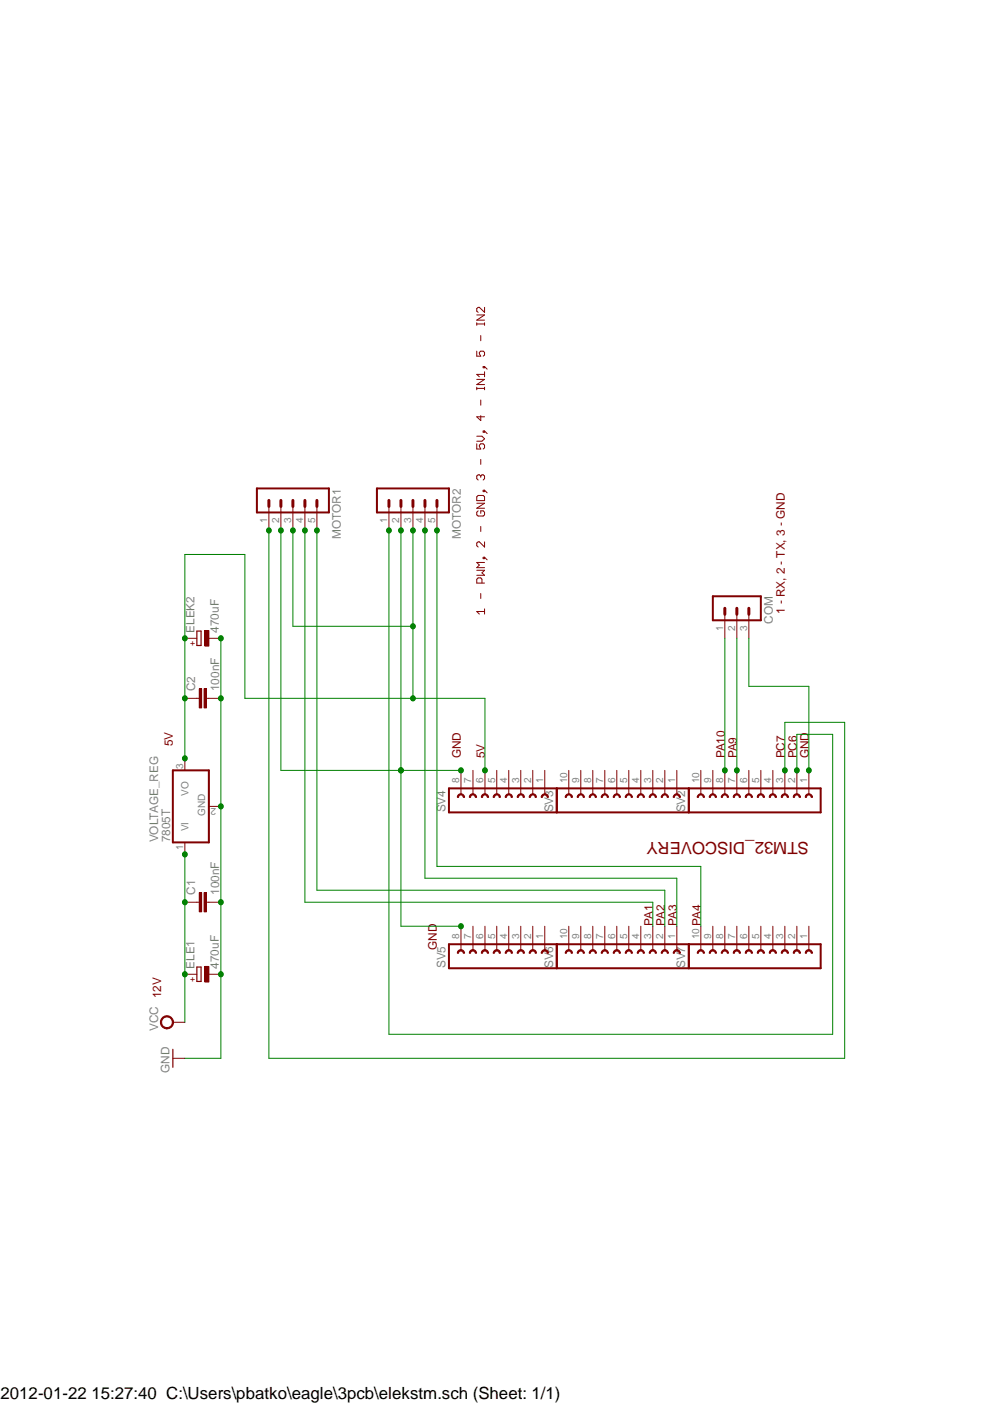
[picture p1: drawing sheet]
<svg xmlns="http://www.w3.org/2000/svg" width="210mm" height="297mm" viewBox="0 0 210 297" stroke-linecap="round" stroke-linejoin="round" font-family="sans-serif">
<g fill="none" stroke="#800000" stroke-width=".21">
<path d="M100.9 74.3v1.1h.8l-.3-.9 .3-.2h.5l.3 .2v.6l-.3 .3M100.9 68.3v.5M100.9 68.5h1.6M100.9 66.6h1.6l-1.6 1.1h1.6M101.7 71v1.1M102.2 77.6h.3v.2h-.3zM102.5 65v1.1l-1.1-1.1h-.2l-.3 .3v.5l.3 .3M102.5 68.3v.5M102.5 78.7v1M102.5 79.2h-1.6l.5 .5M102.5 77.6l.6 .5M100.9 93.9v1.1h.8l-.3-.6v-.2l.3-.3h.5l.3 .3v.5l-.3 .3"/>
<path d="M100.9 81.9v.6M100.9 92.3h1.1l.5 .5-.5 .5h-1.1M100.9 82.2h1.6M100.9 80.3h1.6l-1.6 1.1h1.6M101.7 84.6v1.1M101.7 87.9v1.1l-.8-.8h1.6M101.7 97.2v1.1M102.2 91.2h.3v.2h-.3zM102.5 81.9v.6M102.5 91.2l.6 .5M100.9 106.5h1.6l-1.6 1h1.6M101.2 104.8h1l.3 .3v.8h-1.6v-.8z"/>
<path d="M101.2 108.1l-.3 .3v.5l.3 .3h1l.3-.3v-.5l-.3-.3h-.5v.5M101.7 100.7l.3-.2h.2l.3 .2v.6l-.3 .3M101.7 100.7v.3M101.7 111.4v1M101.7 100.7l-.3-.2h-.2l-.3 .2v.6l.3 .3M102.2 103.7h.3v.3h-.3zM102.2 117.9h.3v.3h-.3zM102.5 114.6v1.1l-1.1-1.1h-.2l-.3 .3v.5l.3 .3M102.5 119h-1.6l.5 .5-.5 .6h1.6M102.5 117.9l.6 .5M102.5 103.7l.6 .6M100.9 120.6h1.6l-.5 .6 .5 .5h-1.6"/>
<path d="M101.7 125.6v1M102 123.4v-.8l-.3-.3h-.5l-.3 .3v.8h1.6M102.5 129.4h-1.6l.5 .5M102.5 128.8v1.1M39.1 160.4v2.6M39.1 178.2v2.6M44.2 170.6h2.5M39.1 206.1h2.6M44.2 206.1h2.5"/>
</g>
<path d="M36.6 163h7.6v15.2h-7.6z" fill="none" stroke="#800000" stroke-width=".42"/>
<path d="M41.7 204.6h.8v3h-.8z" fill="none" stroke="#800000" stroke-width=".25"/>
<path d="M43.3 204.5h.9v3.3h-.9z" fill-rule="evenodd" fill="#800000"/>
<path d="M39.1 190.9h2.6M44.2 190.9h2.5M43.3 204.5h.9v3.3h-.9z" fill="none" stroke="#800000" stroke-width=".21"/>
<path d="M42.2 188.8h.5v4.1h-.5z" fill-rule="evenodd" fill="#800000"/>
<path d="M42.2 188.8h.5v4.1h-.5z" fill="none" stroke="#800000" stroke-width=".21"/>
<path d="M43.2 188.8h.5v4.1h-.5z" fill-rule="evenodd" fill="#800000"/>
<path d="M39.1 147.7h2.6M44.2 147.7h2.5M41.7 190.9h.5M43.2 188.8h.5v4.1h-.5zM43.7 190.9h.5" fill="none" stroke="#800000" stroke-width=".21"/>
<path d="M42.2 145.7h.5v4.1h-.5z" fill-rule="evenodd" fill="#800000"/>
<path d="M42.2 145.7h.5v4.1h-.5z" fill="none" stroke="#800000" stroke-width=".21"/>
<path d="M43.2 145.7h.5v4.1h-.5z" fill-rule="evenodd" fill="#800000"/>
<path d="M39.1 135h2.6M44.2 135h2.5M41.7 147.7h.5M43.2 145.7h.5v4.1h-.5zM43.7 147.7h.5" fill="none" stroke="#800000" stroke-width=".21"/>
<path d="M41.7 133.5h.8v3.1h-.8z" fill="none" stroke="#800000" stroke-width=".25"/>
<path d="M43.3 133.4h.9v3.3h-.9z" fill-rule="evenodd" fill="#800000"/>
<path d="M43.3 133.4h.9v3.3h-.9zM166.1 163v5.1M168.6 163v5.1M171.2 163v5.1" fill="none" stroke="#800000" stroke-width=".21"/>
<path d="M173.7 166.8v5.1" fill="none" stroke="#800000" stroke-width=".42"/>
<path d="M165.6 168.1a.78 .78 0 0 1 1.2 .6h-.2a.51 .51 0 0 0-.5-.5 .51 .51 0 0 0-.5 .5h-.3v-.2z" fill-rule="evenodd" fill="#800000"/>
<path d="M165.6 168.1a.78 .78 0 0 1 1.2 .6h-.2a.51 .51 0 0 0-.5-.5 .51 .51 0 0 0-.5 .5h-.3v-.2z" fill="none" stroke="#800000" stroke-width=".21"/>
<path d="M168.1 168.1a.78 .78 0 0 1 1.3 .6h-.3a.51 .51 0 0 0-.5-.5 .51 .51 0 0 0-.5 .5h-.2v-.2z" fill-rule="evenodd" fill="#800000"/>
<path d="M168.1 168.1a.78 .78 0 0 1 1.3 .6h-.3a.51 .51 0 0 0-.5-.5 .51 .51 0 0 0-.5 .5h-.2v-.2z" fill="none" stroke="#800000" stroke-width=".21"/>
<path d="M170.7 168.1a.78 .78 0 0 1 1.2 .6h-.2a.51 .51 0 0 0-.5-.5 .51 .51 0 0 0-.6 .5h-.2v-.2z" fill-rule="evenodd" fill="#800000"/>
<path d="M161 163v5.1M163.5 163v5.1M170.7 168.1a.78 .78 0 0 1 1.2 .6h-.2a.51 .51 0 0 0-.5-.5 .51 .51 0 0 0-.6 .5h-.2v-.2z" fill="none" stroke="#800000" stroke-width=".21"/>
<path d="M160.5 168.1a.78 .78 0 0 1 1.3 .6h-.3a.51 .51 0 0 0-.5-.5 .51 .51 0 0 0-.5 .5h-.3v-.2z" fill-rule="evenodd" fill="#800000"/>
<path d="M160.5 168.1a.78 .78 0 0 1 1.3 .6h-.3a.51 .51 0 0 0-.5-.5 .51 .51 0 0 0-.5 .5h-.3v-.2z" fill="none" stroke="#800000" stroke-width=".21"/>
<path d="M163.1 168.1a.78 .78 0 0 1 1.2 .6h-.3a.51 .51 0 0 0-.5-.5 .51 .51 0 0 0-.5 .5h-.2v-.2z" fill-rule="evenodd" fill="#800000"/>
<path d="M153.4 163v5.1M155.9 163v5.1M158.5 163v5.1M163.1 168.1a.78 .78 0 0 1 1.2 .6h-.3a.51 .51 0 0 0-.5-.5 .51 .51 0 0 0-.5 .5h-.2v-.2z" fill="none" stroke="#800000" stroke-width=".21"/>
<path d="M153 168.1a.76 .76 0 0 1 1.1 .6h-.2a.51 .51 0 0 0-.5-.5 .51 .51 0 0 0-.5 .5h-.3v-.2z" fill-rule="evenodd" fill="#800000"/>
<path d="M153 168.1a.76 .76 0 0 1 1.1 .6h-.2a.51 .51 0 0 0-.5-.5 .51 .51 0 0 0-.5 .5h-.3v-.2z" fill="none" stroke="#800000" stroke-width=".21"/>
<path d="M155.2 168.3a.78 .78 0 0 1 .9-.3 .78 .78 0 0 1 .6 .7h-.3a.51 .51 0 0 0-.5-.5 .51 .51 0 0 0-.5 .5h-.2z" fill-rule="evenodd" fill="#800000"/>
<path d="M155.2 168.3a.78 .78 0 0 1 .9-.3 .78 .78 0 0 1 .6 .7h-.3a.51 .51 0 0 0-.5-.5 .51 .51 0 0 0-.5 .5h-.2z" fill="none" stroke="#800000" stroke-width=".21"/>
<path d="M157.8 168.3a.78 .78 0 0 1 .9-.3 .78 .78 0 0 1 .5 .7h-.2a.51 .51 0 0 0-.5-.5 .51 .51 0 0 0-.6 .5h-.2z" fill-rule="evenodd" fill="#800000"/>
<path d="M148.3 163v5.1M150.8 163v5.1M157.8 168.3a.78 .78 0 0 1 .9-.3 .78 .78 0 0 1 .5 .7h-.2a.51 .51 0 0 0-.5-.5 .51 .51 0 0 0-.6 .5h-.2z" fill="none" stroke="#800000" stroke-width=".21"/>
<path d="M173.7 166.8h-27.9v5.1h27.9" fill="none" stroke="#800000" stroke-width=".42"/>
<path d="M147.9 168.1a.76 .76 0 0 1 1.2 .6h-.3a.51 .51 0 0 0-.5-.5 .51 .51 0 0 0-.5 .5h-.3v-.2z" fill-rule="evenodd" fill="#800000"/>
<path d="M147.9 168.1a.76 .76 0 0 1 1.2 .6h-.3a.51 .51 0 0 0-.5-.5 .51 .51 0 0 0-.5 .5h-.3v-.2z" fill="none" stroke="#800000" stroke-width=".21"/>
<path d="M150.4 168.1a.76 .76 0 0 1 1.2 .6h-.3a.51 .51 0 0 0-.5-.5 .51 .51 0 0 0-.5 .5h-.2v-.2z" fill-rule="evenodd" fill="#800000"/>
<path d="M138.1 163v5.1M140.7 163v5.1M143.2 163v5.1M150.4 168.1a.76 .76 0 0 1 1.2 .6h-.3a.51 .51 0 0 0-.5-.5 .51 .51 0 0 0-.5 .5h-.2v-.2z" fill="none" stroke="#800000" stroke-width=".21"/>
<path d="M145.8 166.8v5.1" fill="none" stroke="#800000" stroke-width=".42"/>
<path d="M137.7 168.1a.76 .76 0 0 1 1.2 .6h-.3a.51 .51 0 0 0-.5-.5 .51 .51 0 0 0-.5 .5h-.2v-.2z" fill-rule="evenodd" fill="#800000"/>
<path d="M137.7 168.1a.76 .76 0 0 1 1.2 .6h-.3a.51 .51 0 0 0-.5-.5 .51 .51 0 0 0-.5 .5h-.2v-.2z" fill="none" stroke="#800000" stroke-width=".21"/>
<path d="M140.3 168.1a.76 .76 0 0 1 1.1 .6h-.2a.51 .51 0 0 0-.5-.5 .51 .51 0 0 0-.5 .5h-.3v-.2z" fill-rule="evenodd" fill="#800000"/>
<path d="M140.3 168.1a.76 .76 0 0 1 1.1 .6h-.2a.51 .51 0 0 0-.5-.5 .51 .51 0 0 0-.5 .5h-.3v-.2z" fill="none" stroke="#800000" stroke-width=".21"/>
<path d="M142.8 168.1a.76 .76 0 0 1 1.2 .6h-.3a.51 .51 0 0 0-.5-.5 .51 .51 0 0 0-.5 .5h-.2v-.2z" fill-rule="evenodd" fill="#800000"/>
<path d="M133.1 163v5.1M135.6 163v5.1M142.8 168.1a.76 .76 0 0 1 1.2 .6h-.3a.51 .51 0 0 0-.5-.5 .51 .51 0 0 0-.5 .5h-.2v-.2z" fill="none" stroke="#800000" stroke-width=".21"/>
<path d="M132.6 168.1a.76 .76 0 0 1 1.2 .6h-.2a.51 .51 0 0 0-.5-.5 .51 .51 0 0 0-.6 .5h-.2v-.2z" fill-rule="evenodd" fill="#800000"/>
<path d="M132.6 168.1a.76 .76 0 0 1 1.2 .6h-.2a.51 .51 0 0 0-.5-.5 .51 .51 0 0 0-.6 .5h-.2v-.2z" fill="none" stroke="#800000" stroke-width=".21"/>
<path d="M135.2 168.1a.76 .76 0 0 1 1.2 .6h-.3a.51 .51 0 0 0-.5-.5 .51 .51 0 0 0-.5 .5h-.3v-.2z" fill-rule="evenodd" fill="#800000"/>
<path d="M125.4 163v5.1M128 163v5.1M130.5 163v5.1M135.2 168.1a.76 .76 0 0 1 1.2 .6h-.3a.51 .51 0 0 0-.5-.5 .51 .51 0 0 0-.5 .5h-.3v-.2z" fill="none" stroke="#800000" stroke-width=".21"/>
<path d="M124.8 168.3a.76 .76 0 0 1 .9-.3 .76 .76 0 0 1 .5 .7h-.3a.51 .51 0 0 0-.5-.5 .51 .51 0 0 0-.5 .5h-.2z" fill-rule="evenodd" fill="#800000"/>
<path d="M124.8 168.3a.76 .76 0 0 1 .9-.3 .76 .76 0 0 1 .5 .7h-.3a.51 .51 0 0 0-.5-.5 .51 .51 0 0 0-.5 .5h-.2z" fill="none" stroke="#800000" stroke-width=".21"/>
<path d="M127.3 168.3a.76 .76 0 0 1 .9-.3 .76 .76 0 0 1 .5 .7h-.2a.51 .51 0 0 0-.5-.5 .51 .51 0 0 0-.5 .5h-.3z" fill-rule="evenodd" fill="#800000"/>
<path d="M127.3 168.3a.76 .76 0 0 1 .9-.3 .76 .76 0 0 1 .5 .7h-.2a.51 .51 0 0 0-.5-.5 .51 .51 0 0 0-.5 .5h-.3z" fill="none" stroke="#800000" stroke-width=".21"/>
<path d="M130.1 168.1a.76 .76 0 0 1 1.2 .6h-.3a.51 .51 0 0 0-.5-.5 .51 .51 0 0 0-.5 .5h-.2v-.2z" fill-rule="evenodd" fill="#800000"/>
<path d="M120.4 163v5.1M122.9 163v5.1M130.1 168.1a.76 .76 0 0 1 1.2 .6h-.3a.51 .51 0 0 0-.5-.5 .51 .51 0 0 0-.5 .5h-.2v-.2z" fill="none" stroke="#800000" stroke-width=".21"/>
<path d="M145.8 166.8h-28v5.1h28" fill="none" stroke="#800000" stroke-width=".42"/>
<path d="M119.7 168.3a.76 .76 0 0 1 .9-.3 .76 .76 0 0 1 .5 .7h-.2a.51 .51 0 0 0-.5-.5 .51 .51 0 0 0-.6 .5h-.2z" fill-rule="evenodd" fill="#800000"/>
<path d="M119.7 168.3a.76 .76 0 0 1 .9-.3 .76 .76 0 0 1 .5 .7h-.2a.51 .51 0 0 0-.5-.5 .51 .51 0 0 0-.6 .5h-.2z" fill="none" stroke="#800000" stroke-width=".21"/>
<path d="M122.3 168.3a.76 .76 0 0 1 .8-.3 .76 .76 0 0 1 .6 .7h-.3a.51 .51 0 0 0-.5-.5 .51 .51 0 0 0-.5 .5h-.3z" fill-rule="evenodd" fill="#800000"/>
<path d="M110.2 163v5.1M112.7 163v5.1M115.3 163v5.1M122.3 168.3a.76 .76 0 0 1 .8-.3 .76 .76 0 0 1 .6 .7h-.3a.51 .51 0 0 0-.5-.5 .51 .51 0 0 0-.5 .5h-.3z" fill="none" stroke="#800000" stroke-width=".21"/>
<path d="M117.8 166.8v5.1" fill="none" stroke="#800000" stroke-width=".42"/>
<path d="M109.6 168.3a.76 .76 0 0 1 .8-.3 .76 .76 0 0 1 .6 .7h-.3a.51 .51 0 0 0-.5-.5 .51 .51 0 0 0-.5 .5h-.3z" fill-rule="evenodd" fill="#800000"/>
<path d="M109.6 168.3a.76 .76 0 0 1 .8-.3 .76 .76 0 0 1 .6 .7h-.3a.51 .51 0 0 0-.5-.5 .51 .51 0 0 0-.5 .5h-.3z" fill="none" stroke="#800000" stroke-width=".21"/>
<path d="M112.1 168.3a.76 .76 0 0 1 .9-.3 .76 .76 0 0 1 .5 .7h-.3a.51 .51 0 0 0-.5-.5 .51 .51 0 0 0-.5 .5h-.2z" fill-rule="evenodd" fill="#800000"/>
<path d="M112.1 168.3a.76 .76 0 0 1 .9-.3 .76 .76 0 0 1 .5 .7h-.3a.51 .51 0 0 0-.5-.5 .51 .51 0 0 0-.5 .5h-.2z" fill="none" stroke="#800000" stroke-width=".21"/>
<path d="M114.6 168.3a.76 .76 0 0 1 .9-.3 .76 .76 0 0 1 .5 .7h-.2a.51 .51 0 0 0-.5-.5 .51 .51 0 0 0-.5 .5h-.3z" fill-rule="evenodd" fill="#800000"/>
<path d="M105.1 163v5.1M107.7 163v5.1M114.6 168.3a.76 .76 0 0 1 .9-.3 .76 .76 0 0 1 .5 .7h-.2a.51 .51 0 0 0-.5-.5 .51 .51 0 0 0-.5 .5h-.3z" fill="none" stroke="#800000" stroke-width=".21"/>
<path d="M104.5 168.3a.76 .76 0 0 1 .8-.3 .76 .76 0 0 1 .6 .7h-.3a.51 .51 0 0 0-.5-.5 .51 .51 0 0 0-.5 .5h-.2z" fill-rule="evenodd" fill="#800000"/>
<path d="M104.5 168.3a.76 .76 0 0 1 .8-.3 .76 .76 0 0 1 .6 .7h-.3a.51 .51 0 0 0-.5-.5 .51 .51 0 0 0-.5 .5h-.2z" fill="none" stroke="#800000" stroke-width=".21"/>
<path d="M107 168.3a.76 .76 0 0 1 .9-.3 .76 .76 0 0 1 .5 .7h-.2a.51 .51 0 0 0-.5-.5 .51 .51 0 0 0-.6 .5h-.2z" fill-rule="evenodd" fill="#800000"/>
<path d="M97.5 163v5.1M100.1 163v5.1M102.6 163v5.1M107 168.3a.76 .76 0 0 1 .9-.3 .76 .76 0 0 1 .5 .7h-.2a.51 .51 0 0 0-.5-.5 .51 .51 0 0 0-.6 .5h-.2z" fill="none" stroke="#800000" stroke-width=".21"/>
<path d="M96.9 168.3a.78 .78 0 0 1 .8-.3 .78 .78 0 0 1 .6 .7h-.3a.51 .51 0 0 0-.5-.5 .51 .51 0 0 0-.5 .5h-.2z" fill-rule="evenodd" fill="#800000"/>
<path d="M96.9 168.3a.78 .78 0 0 1 .8-.3 .78 .78 0 0 1 .6 .7h-.3a.51 .51 0 0 0-.5-.5 .51 .51 0 0 0-.5 .5h-.2z" fill="none" stroke="#800000" stroke-width=".21"/>
<path d="M99.4 168.3a.78 .78 0 0 1 .9-.3 .78 .78 0 0 1 .5 .7h-.2a.51 .51 0 0 0-.5-.5 .51 .51 0 0 0-.5 .5h-.3z" fill-rule="evenodd" fill="#800000"/>
<path d="M99.4 168.3a.78 .78 0 0 1 .9-.3 .78 .78 0 0 1 .5 .7h-.2a.51 .51 0 0 0-.5-.5 .51 .51 0 0 0-.5 .5h-.3z" fill="none" stroke="#800000" stroke-width=".21"/>
<path d="M101.9 168.3a.78 .78 0 0 1 .9-.3 .78 .78 0 0 1 .6 .7h-.3a.51 .51 0 0 0-.5-.5 .51 .51 0 0 0-.5 .5h-.2z" fill-rule="evenodd" fill="#800000"/>
<path d="M101.9 168.3a.78 .78 0 0 1 .9-.3 .78 .78 0 0 1 .6 .7h-.3a.51 .51 0 0 0-.5-.5 .51 .51 0 0 0-.5 .5h-.2zM110.2 196v5M112.7 196v5M115.3 196v5" fill="none" stroke="#800000" stroke-width=".21"/>
<path d="M117.8 166.8h-22.8v5.1h22.8M117.8 199.8v5.1" fill="none" stroke="#800000" stroke-width=".42"/>
<path d="M109.6 201.3a.76 .76 0 0 1 .8-.4 .76 .76 0 0 1 .6 .8h-.3a.51 .51 0 0 0-.5-.5 .51 .51 0 0 0-.5 .5h-.3z" fill-rule="evenodd" fill="#800000"/>
<path d="M109.6 201.3a.76 .76 0 0 1 .8-.4 .76 .76 0 0 1 .6 .8h-.3a.51 .51 0 0 0-.5-.5 .51 .51 0 0 0-.5 .5h-.3z" fill="none" stroke="#800000" stroke-width=".21"/>
<path d="M112.1 201.3a.76 .76 0 0 1 .9-.4 .76 .76 0 0 1 .5 .8h-.3a.51 .51 0 0 0-.5-.5 .51 .51 0 0 0-.5 .5h-.2z" fill-rule="evenodd" fill="#800000"/>
<path d="M112.1 201.3a.76 .76 0 0 1 .9-.4 .76 .76 0 0 1 .5 .8h-.3a.51 .51 0 0 0-.5-.5 .51 .51 0 0 0-.5 .5h-.2z" fill="none" stroke="#800000" stroke-width=".21"/>
<path d="M114.6 201.3a.76 .76 0 0 1 .9-.4 .76 .76 0 0 1 .5 .8h-.2a.51 .51 0 0 0-.5-.5 .51 .51 0 0 0-.5 .5h-.3z" fill-rule="evenodd" fill="#800000"/>
<path d="M105.1 196v5M107.7 196v5M114.6 201.3a.76 .76 0 0 1 .9-.4 .76 .76 0 0 1 .5 .8h-.2a.51 .51 0 0 0-.5-.5 .51 .51 0 0 0-.5 .5h-.3z" fill="none" stroke="#800000" stroke-width=".21"/>
<path d="M104.5 201.3a.76 .76 0 0 1 .8-.4 .76 .76 0 0 1 .6 .8h-.3a.51 .51 0 0 0-.5-.5 .51 .51 0 0 0-.5 .5h-.2z" fill-rule="evenodd" fill="#800000"/>
<path d="M104.5 201.3a.76 .76 0 0 1 .8-.4 .76 .76 0 0 1 .6 .8h-.3a.51 .51 0 0 0-.5-.5 .51 .51 0 0 0-.5 .5h-.2z" fill="none" stroke="#800000" stroke-width=".21"/>
<path d="M107 201.3a.76 .76 0 0 1 .9-.4 .76 .76 0 0 1 .5 .8h-.2a.51 .51 0 0 0-.5-.5 .51 .51 0 0 0-.6 .5h-.2z" fill-rule="evenodd" fill="#800000"/>
<path d="M97.5 196v5M100.1 196v5M102.6 196v5M107 201.3a.76 .76 0 0 1 .9-.4 .76 .76 0 0 1 .5 .8h-.2a.51 .51 0 0 0-.5-.5 .51 .51 0 0 0-.6 .5h-.2z" fill="none" stroke="#800000" stroke-width=".21"/>
<path d="M96.9 201.3a.78 .78 0 0 1 .8-.4 .78 .78 0 0 1 .6 .8h-.3a.51 .51 0 0 0-.5-.5 .51 .51 0 0 0-.5 .5h-.2z" fill-rule="evenodd" fill="#800000"/>
<path d="M96.9 201.3a.78 .78 0 0 1 .8-.4 .78 .78 0 0 1 .6 .8h-.3a.51 .51 0 0 0-.5-.5 .51 .51 0 0 0-.5 .5h-.2z" fill="none" stroke="#800000" stroke-width=".21"/>
<path d="M99.4 201.3a.78 .78 0 0 1 .9-.4 .78 .78 0 0 1 .5 .8h-.2a.51 .51 0 0 0-.5-.5 .51 .51 0 0 0-.5 .5h-.3z" fill-rule="evenodd" fill="#800000"/>
<path d="M99.4 201.3a.78 .78 0 0 1 .9-.4 .78 .78 0 0 1 .5 .8h-.2a.51 .51 0 0 0-.5-.5 .51 .51 0 0 0-.5 .5h-.3z" fill="none" stroke="#800000" stroke-width=".21"/>
<path d="M101.9 201.3a.78 .78 0 0 1 .9-.4 .78 .78 0 0 1 .6 .8h-.3a.51 .51 0 0 0-.5-.5 .51 .51 0 0 0-.5 .5h-.2z" fill-rule="evenodd" fill="#800000"/>
<path d="M138.1 196v5M140.7 196v5M143.2 196v5M101.9 201.3a.78 .78 0 0 1 .9-.4 .78 .78 0 0 1 .6 .8h-.3a.51 .51 0 0 0-.5-.5 .51 .51 0 0 0-.5 .5h-.2z" fill="none" stroke="#800000" stroke-width=".21"/>
<path d="M117.8 199.8h-22.8v5.1h22.8M145.8 199.8v5.1" fill="none" stroke="#800000" stroke-width=".42"/>
<path d="M137.5 201.3a.76 .76 0 0 1 .9-.4 .76 .76 0 0 1 .5 .8h-.3a.51 .51 0 0 0-.5-.5 .51 .51 0 0 0-.5 .5h-.2z" fill-rule="evenodd" fill="#800000"/>
<path d="M137.5 201.3a.76 .76 0 0 1 .9-.4 .76 .76 0 0 1 .5 .8h-.3a.51 .51 0 0 0-.5-.5 .51 .51 0 0 0-.5 .5h-.2z" fill="none" stroke="#800000" stroke-width=".21"/>
<path d="M140 201.3a.76 .76 0 0 1 .9-.4 .76 .76 0 0 1 .5 .8h-.2a.51 .51 0 0 0-.5-.5 .51 .51 0 0 0-.5 .5h-.3z" fill-rule="evenodd" fill="#800000"/>
<path d="M140 201.3a.76 .76 0 0 1 .9-.4 .76 .76 0 0 1 .5 .8h-.2a.51 .51 0 0 0-.5-.5 .51 .51 0 0 0-.5 .5h-.3z" fill="none" stroke="#800000" stroke-width=".21"/>
<path d="M142.6 201.3a.76 .76 0 0 1 .8-.4 .76 .76 0 0 1 .6 .8h-.3a.51 .51 0 0 0-.5-.5 .51 .51 0 0 0-.5 .5h-.2z" fill-rule="evenodd" fill="#800000"/>
<path d="M133.1 196v5M135.6 196v5M142.6 201.3a.76 .76 0 0 1 .8-.4 .76 .76 0 0 1 .6 .8h-.3a.51 .51 0 0 0-.5-.5 .51 .51 0 0 0-.5 .5h-.2z" fill="none" stroke="#800000" stroke-width=".21"/>
<path d="M132.4 201.3a.76 .76 0 0 1 .9-.4 .76 .76 0 0 1 .5 .8h-.2a.51 .51 0 0 0-.5-.5 .51 .51 0 0 0-.6 .5h-.2z" fill-rule="evenodd" fill="#800000"/>
<path d="M132.4 201.3a.76 .76 0 0 1 .9-.4 .76 .76 0 0 1 .5 .8h-.2a.51 .51 0 0 0-.5-.5 .51 .51 0 0 0-.6 .5h-.2z" fill="none" stroke="#800000" stroke-width=".21"/>
<path d="M135 201.3a.76 .76 0 0 1 .8-.4 .76 .76 0 0 1 .6 .8h-.3a.51 .51 0 0 0-.5-.5 .51 .51 0 0 0-.5 .5h-.3z" fill-rule="evenodd" fill="#800000"/>
<path d="M125.4 196v5M128 196v5M130.5 196v5M135 201.3a.76 .76 0 0 1 .8-.4 .76 .76 0 0 1 .6 .8h-.3a.51 .51 0 0 0-.5-.5 .51 .51 0 0 0-.5 .5h-.3z" fill="none" stroke="#800000" stroke-width=".21"/>
<path d="M124.8 201.3a.76 .76 0 0 1 .9-.4 .76 .76 0 0 1 .5 .8h-.3a.51 .51 0 0 0-.5-.5 .51 .51 0 0 0-.5 .5h-.2z" fill-rule="evenodd" fill="#800000"/>
<path d="M124.8 201.3a.76 .76 0 0 1 .9-.4 .76 .76 0 0 1 .5 .8h-.3a.51 .51 0 0 0-.5-.5 .51 .51 0 0 0-.5 .5h-.2z" fill="none" stroke="#800000" stroke-width=".21"/>
<path d="M127.3 201.3a.76 .76 0 0 1 .9-.4 .76 .76 0 0 1 .5 .8h-.2a.51 .51 0 0 0-.5-.5 .51 .51 0 0 0-.5 .5h-.3z" fill-rule="evenodd" fill="#800000"/>
<path d="M127.3 201.3a.76 .76 0 0 1 .9-.4 .76 .76 0 0 1 .5 .8h-.2a.51 .51 0 0 0-.5-.5 .51 .51 0 0 0-.5 .5h-.3z" fill="none" stroke="#800000" stroke-width=".21"/>
<path d="M129.9 201.3a.76 .76 0 0 1 .8-.4 .76 .76 0 0 1 .6 .8h-.3a.51 .51 0 0 0-.5-.5 .51 .51 0 0 0-.5 .5h-.2z" fill-rule="evenodd" fill="#800000"/>
<path d="M120.4 196v5M122.9 196v5M129.9 201.3a.76 .76 0 0 1 .8-.4 .76 .76 0 0 1 .6 .8h-.3a.51 .51 0 0 0-.5-.5 .51 .51 0 0 0-.5 .5h-.2z" fill="none" stroke="#800000" stroke-width=".21"/>
<path d="M145.8 199.8h-28v5.1h28" fill="none" stroke="#800000" stroke-width=".42"/>
<path d="M119.7 201.3a.76 .76 0 0 1 .9-.4 .76 .76 0 0 1 .5 .8h-.2a.51 .51 0 0 0-.5-.5 .51 .51 0 0 0-.6 .5h-.2z" fill-rule="evenodd" fill="#800000"/>
<path d="M119.7 201.3a.76 .76 0 0 1 .9-.4 .76 .76 0 0 1 .5 .8h-.2a.51 .51 0 0 0-.5-.5 .51 .51 0 0 0-.6 .5h-.2z" fill="none" stroke="#800000" stroke-width=".21"/>
<path d="M122.3 201.3a.76 .76 0 0 1 .8-.4 .76 .76 0 0 1 .6 .8h-.3a.51 .51 0 0 0-.5-.5 .51 .51 0 0 0-.5 .5h-.3z" fill-rule="evenodd" fill="#800000"/>
<path d="M166.1 196v5M168.6 196v5M171.2 196v5M122.3 201.3a.76 .76 0 0 1 .8-.4 .76 .76 0 0 1 .6 .8h-.3a.51 .51 0 0 0-.5-.5 .51 .51 0 0 0-.5 .5h-.3z" fill="none" stroke="#800000" stroke-width=".21"/>
<path d="M173.7 199.8v5.1" fill="none" stroke="#800000" stroke-width=".42"/>
<path d="M165.4 201.3a.78 .78 0 0 1 .9-.4 .78 .78 0 0 1 .5 .8h-.2a.51 .51 0 0 0-.5-.5 .51 .51 0 0 0-.5 .5h-.3z" fill-rule="evenodd" fill="#800000"/>
<path d="M165.4 201.3a.78 .78 0 0 1 .9-.4 .78 .78 0 0 1 .5 .8h-.2a.51 .51 0 0 0-.5-.5 .51 .51 0 0 0-.5 .5h-.3z" fill="none" stroke="#800000" stroke-width=".21"/>
<path d="M167.9 201.3a.78 .78 0 0 1 .9-.4 .78 .78 0 0 1 .6 .8h-.3a.51 .51 0 0 0-.5-.5 .51 .51 0 0 0-.5 .5h-.2z" fill-rule="evenodd" fill="#800000"/>
<path d="M167.9 201.3a.78 .78 0 0 1 .9-.4 .78 .78 0 0 1 .6 .8h-.3a.51 .51 0 0 0-.5-.5 .51 .51 0 0 0-.5 .5h-.2z" fill="none" stroke="#800000" stroke-width=".21"/>
<path d="M170.5 201.3a.78 .78 0 0 1 .9-.4 .78 .78 0 0 1 .5 .8h-.2a.51 .51 0 0 0-.5-.5 .51 .51 0 0 0-.6 .5h-.2z" fill-rule="evenodd" fill="#800000"/>
<path d="M161 196v5M163.5 196v5M170.5 201.3a.78 .78 0 0 1 .9-.4 .78 .78 0 0 1 .5 .8h-.2a.51 .51 0 0 0-.5-.5 .51 .51 0 0 0-.6 .5h-.2z" fill="none" stroke="#800000" stroke-width=".21"/>
<path d="M160.3 201.3a.78 .78 0 0 1 .9-.4 .78 .78 0 0 1 .6 .8h-.3a.51 .51 0 0 0-.5-.5 .51 .51 0 0 0-.5 .5h-.3z" fill-rule="evenodd" fill="#800000"/>
<path d="M160.3 201.3a.78 .78 0 0 1 .9-.4 .78 .78 0 0 1 .6 .8h-.3a.51 .51 0 0 0-.5-.5 .51 .51 0 0 0-.5 .5h-.3z" fill="none" stroke="#800000" stroke-width=".21"/>
<path d="M162.9 201.3a.78 .78 0 0 1 .8-.4 .78 .78 0 0 1 .6 .8h-.3a.51 .51 0 0 0-.5-.5 .51 .51 0 0 0-.5 .5h-.2z" fill-rule="evenodd" fill="#800000"/>
<path d="M153.4 196v5M155.9 196v5M158.5 196v5M162.9 201.3a.78 .78 0 0 1 .8-.4 .78 .78 0 0 1 .6 .8h-.3a.51 .51 0 0 0-.5-.5 .51 .51 0 0 0-.5 .5h-.2z" fill="none" stroke="#800000" stroke-width=".21"/>
<path d="M152.7 201.3a.76 .76 0 0 1 .9-.4 .76 .76 0 0 1 .5 .8h-.2a.51 .51 0 0 0-.5-.5 .51 .51 0 0 0-.5 .5h-.3z" fill-rule="evenodd" fill="#800000"/>
<path d="M152.7 201.3a.76 .76 0 0 1 .9-.4 .76 .76 0 0 1 .5 .8h-.2a.51 .51 0 0 0-.5-.5 .51 .51 0 0 0-.5 .5h-.3z" fill="none" stroke="#800000" stroke-width=".21"/>
<path d="M155.2 201.3a.78 .78 0 0 1 .9-.4 .78 .78 0 0 1 .6 .8h-.3a.51 .51 0 0 0-.5-.5 .51 .51 0 0 0-.5 .5h-.2z" fill-rule="evenodd" fill="#800000"/>
<path d="M155.2 201.3a.78 .78 0 0 1 .9-.4 .78 .78 0 0 1 .6 .8h-.3a.51 .51 0 0 0-.5-.5 .51 .51 0 0 0-.5 .5h-.2z" fill="none" stroke="#800000" stroke-width=".21"/>
<path d="M157.8 201.3a.78 .78 0 0 1 .9-.4 .78 .78 0 0 1 .5 .8h-.2a.51 .51 0 0 0-.5-.5 .51 .51 0 0 0-.6 .5h-.2z" fill-rule="evenodd" fill="#800000"/>
<path d="M148.3 196v5M150.8 196v5M157.8 201.3a.78 .78 0 0 1 .9-.4 .78 .78 0 0 1 .5 .8h-.2a.51 .51 0 0 0-.5-.5 .51 .51 0 0 0-.6 .5h-.2z" fill="none" stroke="#800000" stroke-width=".21"/>
<path d="M173.7 199.8h-27.9v5.1h27.9" fill="none" stroke="#800000" stroke-width=".42"/>
<path d="M147.7 201.3a.76 .76 0 0 1 .8-.4 .76 .76 0 0 1 .6 .8h-.3a.51 .51 0 0 0-.5-.5 .51 .51 0 0 0-.5 .5h-.3z" fill-rule="evenodd" fill="#800000"/>
<path d="M147.7 201.3a.76 .76 0 0 1 .8-.4 .76 .76 0 0 1 .6 .8h-.3a.51 .51 0 0 0-.5-.5 .51 .51 0 0 0-.5 .5h-.3z" fill="none" stroke="#800000" stroke-width=".21"/>
<path d="M150.2 201.3a.76 .76 0 0 1 .9-.4 .76 .76 0 0 1 .5 .8h-.3a.51 .51 0 0 0-.5-.5 .51 .51 0 0 0-.5 .5h-.2z" fill-rule="evenodd" fill="#800000"/>
<g fill="none" stroke="#800000" stroke-width=".21">
<path d="M56.9 107.1v5.1M59.4 107.1v5.1M62 107.1v5.1M64.5 107.1v5.1M67.1 107.1v5.1M82.3 107.1v5.1M84.8 107.1v5.1M87.4 107.1v5.1M89.9 107.1v5.1M92.5 107.1v5.1M153.4 130v5M155.9 130v5"/>
<path d="M158.5 130v5M36.6 216.3h2.5M150.2 201.3a.76 .76 0 0 1 .9-.4 .76 .76 0 0 1 .5 .8h-.3a.51 .51 0 0 0-.5-.5 .51 .51 0 0 0-.5 .5h-.2z"/>
</g>
<path d="M54.4 103.3h15.2v5.1h-15.2zM79.8 103.3h15.2v5.1h-15.2zM150.8 126.2h10.2v5h-10.2z" fill="none" stroke="#800000" stroke-width=".42"/>
<g fill="none" stroke="#800000" stroke-width=".63">
<path d="M56.9 105.9v1.2M59.4 105.9v1.2M62 105.9v1.2M64.5 105.9v1.2M67.1 105.9v1.2M82.3 105.9v1.2M84.8 105.9v1.2M87.4 105.9v1.2M89.9 105.9v1.2M92.5 105.9v1.2M153.4 128.7v1.3M155.9 128.7v1.3"/>
<path d="M158.5 128.7v1.3"/>
</g>
<path d="M34.4 215.2a1.39 1.39 0 0 1 2.2 .6 1.39 1.39 0 0 1-1.3 1.9v-.3a1.13 1.13 0 0 1-1-1.5 1.13 1.13 0 0 1 1.8-.4 1.13 1.13 0 0 1-.4 1.8l-.4 .1v.3a1.39 1.39 0 0 1-1.3-.9 1.39 1.39 0 0 1 .4-1.6z" fill-rule="evenodd" fill="#800000"/>
<path d="M34.4 215.2a1.39 1.39 0 0 1 2.2 .6 1.39 1.39 0 0 1-1.3 1.9v-.3a1.13 1.13 0 0 1-1-1.5 1.13 1.13 0 0 1 1.8-.4 1.13 1.13 0 0 1-.4 1.8l-.4 .1v.3a1.39 1.39 0 0 1-1.3-.9 1.39 1.39 0 0 1 .4-1.6zM36.6 223.9h2.5" fill="none" stroke="#800000" stroke-width=".21"/>
<path d="M36.6 222v3.8" fill="none" stroke="#800000" stroke-width=".25"/>
<circle cx="166.1" cy="163" r=".53" fill="#008000"/>
<g fill="none" stroke="#008000" stroke-width=".21">
<path d="M56.9 112.2v111.7h121.8v-71.1h-12.6v10.2"/>
<circle cx="166.1" cy="163" r=".53"/>
</g>
<circle cx="56.9" cy="112.2" r=".53" fill="#008000"/>
<g fill="none" stroke="#008000" stroke-width=".21">
<path d="M92.5 112.2v71.1h55.8v12.7"/>
<circle cx="56.9" cy="112.2" r=".53"/>
</g>
<circle cx="92.4" cy="112.2" r=".53" fill="#008000"/>
<g fill="none" stroke="#008000" stroke-width=".21">
<path d="M59.4 163h25.4v33h12.7"/>
<circle cx="92.4" cy="112.2" r=".53"/>
</g>
<circle cx="97.5" cy="196" r=".53" fill="#008000"/>
<g fill="none" stroke="#008000" stroke-width=".21">
<path d="M59.4 112.2v50.8"/>
<circle cx="97.5" cy="196" r=".53"/>
</g>
<circle cx="59.4" cy="112.2" r=".53" fill="#008000"/>
<g fill="none" stroke="#008000" stroke-width=".21">
<path d="M84.8 112.2v50.8"/>
<circle cx="59.4" cy="112.2" r=".53"/>
</g>
<circle cx="84.8" cy="163" r=".53" fill="#008000"/>
<circle cx="84.8" cy="163" r=".53" fill="none" stroke="#008000" stroke-width=".21"/>
<circle cx="84.8" cy="112.2" r=".53" fill="#008000"/>
<g fill="none" stroke="#008000" stroke-width=".21">
<path d="M84.8 163h12.7"/>
<circle cx="84.8" cy="112.2" r=".53"/>
</g>
<circle cx="97.5" cy="163" r=".53" fill="#008000"/>
<circle cx="97.5" cy="163" r=".53" fill="none" stroke="#008000" stroke-width=".21"/>
<circle cx="84.8" cy="163" r=".53" fill="#008000"/>
<g fill="none" stroke="#008000" stroke-width=".21">
<path d="M158.5 145.2h12.7v17.8"/>
<circle cx="84.8" cy="163" r=".53"/>
</g>
<circle cx="171.1" cy="163" r=".53" fill="#008000"/>
<g fill="none" stroke="#008000" stroke-width=".21">
<path d="M158.5 135v10.2"/>
<circle cx="171.1" cy="163" r=".53"/>
</g>
<circle cx="46.7" cy="135" r=".53" fill="#008000"/>
<g fill="none" stroke="#008000" stroke-width=".21">
<path d="M46.7 135v12.7"/>
<circle cx="46.7" cy="135" r=".53"/>
</g>
<circle cx="46.7" cy="147.7" r=".53" fill="#008000"/>
<g fill="none" stroke="#008000" stroke-width=".21">
<path d="M46.7 147.7v22.9"/>
<circle cx="46.7" cy="147.7" r=".53"/>
</g>
<circle cx="46.7" cy="170.6" r=".53" fill="#008000"/>
<g fill="none" stroke="#008000" stroke-width=".21">
<path d="M46.7 170.6v20.3"/>
<circle cx="46.7" cy="170.6" r=".53"/>
</g>
<circle cx="46.7" cy="190.9" r=".53" fill="#008000"/>
<g fill="none" stroke="#008000" stroke-width=".21">
<path d="M46.7 190.9v15.2"/>
<circle cx="46.7" cy="190.9" r=".53"/>
</g>
<circle cx="46.7" cy="206.1" r=".53" fill="#008000"/>
<g fill="none" stroke="#008000" stroke-width=".21">
<path d="M46.7 206.1v17.8h-7.6"/>
<circle cx="46.7" cy="206.1" r=".53"/>
</g>
<circle cx="87.4" cy="112.2" r=".53" fill="#008000"/>
<circle cx="87.4" cy="112.2" r=".53" fill="none" stroke="#008000" stroke-width=".21"/>
<circle cx="39.1" cy="160.4" r=".53" fill="#008000"/>
<g fill="none" stroke="#008000" stroke-width=".21">
<path d="M39.1 147.7v12.7"/>
<circle cx="39.1" cy="160.4" r=".53"/>
</g>
<circle cx="39.1" cy="147.7" r=".53" fill="#008000"/>
<g fill="none" stroke="#008000" stroke-width=".21">
<path d="M39.1 135v12.7"/>
<circle cx="39.1" cy="147.7" r=".53"/>
</g>
<circle cx="39.1" cy="135" r=".53" fill="#008000"/>
<g fill="none" stroke="#008000" stroke-width=".21">
<path d="M39.1 135v-17.7h12.7v30.4h50.8v15.3M62 132.5h25.4v15.2"/>
<circle cx="39.1" cy="135" r=".53"/>
</g>
<circle cx="87.4" cy="147.7" r=".53" fill="#008000"/>
<circle cx="87.4" cy="147.7" r=".53" fill="none" stroke="#008000" stroke-width=".21"/>
<circle cx="102.6" cy="163" r=".53" fill="#008000"/>
<g fill="none" stroke="#008000" stroke-width=".21">
<path d="M62 112.2v20.3"/>
<circle cx="102.6" cy="163" r=".53"/>
</g>
<circle cx="62" cy="112.2" r=".53" fill="#008000"/>
<g fill="none" stroke="#008000" stroke-width=".21">
<path d="M87.4 112.2v20.3"/>
<circle cx="62" cy="112.2" r=".53"/>
</g>
<circle cx="87.4" cy="132.5" r=".53" fill="#008000"/>
<circle cx="87.4" cy="132.5" r=".53" fill="none" stroke="#008000" stroke-width=".21"/>
<circle cx="155.9" cy="163" r=".53" fill="#008000"/>
<g fill="none" stroke="#008000" stroke-width=".21">
<path d="M89.9 112.2v73.6h53.3v10.2M155.9 135v28"/>
<circle cx="155.9" cy="163" r=".53"/>
</g>
<circle cx="89.9" cy="112.2" r=".53" fill="#008000"/>
<g fill="none" stroke="#008000" stroke-width=".21">
<path d="M67.1 112.2v76.1h73.6v7.7"/>
<circle cx="89.9" cy="112.2" r=".53"/>
</g>
<circle cx="67" cy="112.2" r=".53" fill="#008000"/>
<g fill="none" stroke="#008000" stroke-width=".21">
<path d="M64.5 112.2v78.7h73.6v5.1"/>
<circle cx="67" cy="112.2" r=".53"/>
</g>
<circle cx="64.5" cy="112.2" r=".53" fill="#008000"/>
<circle cx="64.5" cy="112.2" r=".53" fill="none" stroke="#008000" stroke-width=".21"/>
<circle cx="39.1" cy="180.8" r=".53" fill="#008000"/>
<g fill="none" stroke="#008000" stroke-width=".21">
<path d="M39.1 180.8v10.1"/>
<circle cx="39.1" cy="180.8" r=".53"/>
</g>
<circle cx="39.1" cy="190.9" r=".53" fill="#008000"/>
<g fill="none" stroke="#008000" stroke-width=".21">
<path d="M39.1 190.9v15.2"/>
<circle cx="39.1" cy="190.9" r=".53"/>
</g>
<circle cx="39.1" cy="206.1" r=".53" fill="#008000"/>
<g fill="none" stroke="#008000" stroke-width=".21">
<path d="M82.3 112.2v106.6M168.6 163v-7.6h7.6v63.4M39.1 206.1v10.2"/>
<circle cx="39.1" cy="206.1" r=".53"/>
</g>
<circle cx="82.3" cy="112.2" r=".53" fill="#008000"/>
<g fill="none" stroke="#008000" stroke-width=".21">
<path d="M82.3 218.8h93.9"/>
<circle cx="82.3" cy="112.2" r=".53"/>
</g>
<circle cx="168.6" cy="163" r=".53" fill="#008000"/>
<g fill="none" stroke="#008000" stroke-width=".21">
<path d="M153.4 135v28"/>
<circle cx="168.6" cy="163" r=".53"/>
</g>
<circle cx="153.4" cy="163" r=".53" fill="#008000"/>
<circle cx="153.4" cy="163" r=".53" fill="none" stroke="#008000" stroke-width=".21"/>
<text font-size="3.6" fill="#800000" x="171.2" y="178.2" transform="rotate(-180 171.2 178.2)">STM32_DISCOVERY</text>
<text font-size="3.6" x=".1" y="296">2012-01-22 15:27:40 C:\Users\pbatko\eagle\3pcb\elekstm.sch (Sheet: 1/1)</text>
<g font-size="2.5" fill="#808080">
<text x="72.1" y="114" transform="rotate(-90 72.1 114)">MOTOR1</text>
<text x="97.5" y="114" transform="rotate(-90 97.5 114)">MOTOR2</text>
<text x="163.5" y="132" transform="rotate(-90 163.5 132)">COM</text>
<text x="41.2" y="133.9" transform="rotate(-90 41.2 133.9)">ELEK2</text>
<text x="46.3" y="133.9" transform="rotate(-90 46.3 133.9)">470uF</text>
<text x="41.3" y="146.2" transform="rotate(-90 41.3 146.2)">C2</text>
<text x="46.4" y="146.2" transform="rotate(-90 46.4 146.2)">100nF</text>
<text x="94.2" y="171.9" transform="rotate(-90 94.2 171.9)">SV4</text>
<text x="117.1" y="171.9" transform="rotate(-90 117.1 171.9)">SV3</text>
<text x="145" y="171.9" transform="rotate(-90 145 171.9)">SV2</text>
<text x="33.4" y="178.2" transform="rotate(-90 33.4 178.2)">VOLTAGE_REG</text>
<text x="36" y="178.2" transform="rotate(-90 36 178.2)">7805T</text>
<text x="41.3" y="189.4" transform="rotate(-90 41.3 189.4)">C1</text>
<text x="46.4" y="189.4" transform="rotate(-90 46.4 189.4)">100nF</text>
<text x="41.2" y="205" transform="rotate(-90 41.2 205)">ELE1</text>
<text x="46.3" y="205" transform="rotate(-90 46.3 205)">470uF</text>
<text x="94.2" y="204.9" transform="rotate(-90 94.2 204.9)">SV5</text>
<text x="117.1" y="204.9" transform="rotate(-90 117.1 204.9)">SV6</text>
<text x="145" y="204.9" transform="rotate(-90 145 204.9)">SV7</text>
<text x="33.4" y="218.2" transform="rotate(-90 33.4 218.2)">VCC</text>
<text x="35.9" y="226.9" transform="rotate(-90 35.9 226.9)">GND</text>
</g>
<g font-size="2.5" fill="#800000">
<text x="166.1" y="130" transform="rotate(-90 166.1 130)">1 - RX, 2 - TX, 3 - GND</text>
<text x="36.6" y="157.9" transform="rotate(-90 36.6 157.9)">5V</text>
<text x="97.5" y="160.4" transform="rotate(-90 97.5 160.4)">GND</text>
<text x="102.6" y="160.4" transform="rotate(-90 102.6 160.4)">5V</text>
<text x="153.4" y="160.4" transform="rotate(-90 153.4 160.4)">PA10</text>
<text x="155.9" y="160.4" transform="rotate(-90 155.9 160.4)">PA9</text>
<text x="166.1" y="160.4" transform="rotate(-90 166.1 160.4)">PC7</text>
<text x="168.6" y="160.4" transform="rotate(-90 168.6 160.4)">PC6</text>
<text x="171.2" y="160.4" transform="rotate(-90 171.2 160.4)">GND</text>
<text x="138.1" y="196" transform="rotate(-90 138.1 196)">PA1</text>
<text x="140.7" y="196" transform="rotate(-90 140.7 196)">PA2</text>
<text x="143.2" y="196" transform="rotate(-90 143.2 196)">PA3</text>
<text x="148.3" y="196" transform="rotate(-90 148.3 196)">PA4</text>
<text x="92.5" y="201" transform="rotate(-90 92.5 201)">GND</text>
<text x="34.1" y="211.2" transform="rotate(-90 34.1 211.2)">12V</text>
</g>
<g font-size="2.1" fill="#808080">
<text x="56.6" y="110.7" transform="rotate(-90 56.6 110.7)">1</text>
<text x="59.1" y="110.7" transform="rotate(-90 59.1 110.7)">2</text>
<text x="61.6" y="110.7" transform="rotate(-90 61.6 110.7)">3</text>
<text x="64.2" y="110.7" transform="rotate(-90 64.2 110.7)">4</text>
<text x="66.7" y="110.7" transform="rotate(-90 66.7 110.7)">5</text>
<text x="81.9" y="110.7" transform="rotate(-90 81.9 110.7)">1</text>
<text x="84.5" y="110.7" transform="rotate(-90 84.5 110.7)">2</text>
<text x="87" y="110.7" transform="rotate(-90 87 110.7)">3</text>
<text x="89.5" y="110.7" transform="rotate(-90 89.5 110.7)">4</text>
<text x="92.1" y="110.7" transform="rotate(-90 92.1 110.7)">5</text>
<text x="153" y="133.5" transform="rotate(-90 153 133.5)">1</text>
<text x="155.5" y="133.5" transform="rotate(-90 155.5 133.5)">2</text>
<text x="158.1" y="133.5" transform="rotate(-90 158.1 133.5)">3</text>
<text x="38.8" y="162.6" transform="rotate(-90 38.8 162.6)">3</text>
<text x="97.2" y="165.7" transform="rotate(-90 97.2 165.7)">8</text>
<text x="99.7" y="165.7" transform="rotate(-90 99.7 165.7)">7</text>
<text x="102.2" y="165.7" transform="rotate(-90 102.2 165.7)">6</text>
<text x="104.8" y="165.7" transform="rotate(-90 104.8 165.7)">5</text>
<text x="107.3" y="165.7" transform="rotate(-90 107.3 165.7)">4</text>
<text x="109.9" y="165.7" transform="rotate(-90 109.9 165.7)">3</text>
<text x="112.4" y="165.7" transform="rotate(-90 112.4 165.7)">2</text>
<text x="114.9" y="165.7" transform="rotate(-90 114.9 165.7)">1</text>
<text x="120" y="165.7" transform="rotate(-90 120 165.7)">10</text>
<text x="122.6" y="165.7" transform="rotate(-90 122.6 165.7)">9</text>
<text x="125.1" y="165.7" transform="rotate(-90 125.1 165.7)">8</text>
<text x="127.6" y="165.7" transform="rotate(-90 127.6 165.7)">7</text>
<text x="130.2" y="165.7" transform="rotate(-90 130.2 165.7)">6</text>
<text x="132.7" y="165.7" transform="rotate(-90 132.7 165.7)">5</text>
<text x="135.3" y="165.7" transform="rotate(-90 135.3 165.7)">4</text>
<text x="137.8" y="165.7" transform="rotate(-90 137.8 165.7)">3</text>
<text x="140.3" y="165.7" transform="rotate(-90 140.3 165.7)">2</text>
<text x="142.9" y="165.7" transform="rotate(-90 142.9 165.7)">1</text>
<text x="147.9" y="165.7" transform="rotate(-90 147.9 165.7)">10</text>
<text x="150.5" y="165.7" transform="rotate(-90 150.5 165.7)">9</text>
<text x="153" y="165.7" transform="rotate(-90 153 165.7)">8</text>
<text x="155.5" y="165.7" transform="rotate(-90 155.5 165.7)">7</text>
<text x="158.1" y="165.7" transform="rotate(-90 158.1 165.7)">6</text>
<text x="160.6" y="165.7" transform="rotate(-90 160.6 165.7)">5</text>
<text x="163.2" y="165.7" transform="rotate(-90 163.2 165.7)">4</text>
<text x="165.7" y="165.7" transform="rotate(-90 165.7 165.7)">3</text>
<text x="168.2" y="165.7" transform="rotate(-90 168.2 165.7)">2</text>
<text x="170.8" y="165.7" transform="rotate(-90 170.8 165.7)">1</text>
<text x="39.9" y="168.4" transform="rotate(-90 39.9 168.4)">VO</text>
<text x="43.4" y="172.6" transform="rotate(-90 43.4 172.6)">GND</text>
<text x="45.8" y="170.9" transform="rotate(-180 45.8 170.9)">2</text>
<text x="38.8" y="179.7" transform="rotate(-90 38.8 179.7)">1</text>
<text x="39.9" y="175.9" transform="rotate(-90 39.9 175.9)">VI</text>
<text x="97.2" y="198.7" transform="rotate(-90 97.2 198.7)">8</text>
<text x="99.7" y="198.7" transform="rotate(-90 99.7 198.7)">7</text>
<text x="102.2" y="198.7" transform="rotate(-90 102.2 198.7)">6</text>
<text x="104.8" y="198.7" transform="rotate(-90 104.8 198.7)">5</text>
<text x="107.3" y="198.7" transform="rotate(-90 107.3 198.7)">4</text>
<text x="109.9" y="198.7" transform="rotate(-90 109.9 198.7)">3</text>
<text x="112.4" y="198.7" transform="rotate(-90 112.4 198.7)">2</text>
<text x="114.9" y="198.7" transform="rotate(-90 114.9 198.7)">1</text>
<text x="120" y="198.7" transform="rotate(-90 120 198.7)">10</text>
<text x="122.6" y="198.7" transform="rotate(-90 122.6 198.7)">9</text>
<text x="125.1" y="198.7" transform="rotate(-90 125.1 198.7)">8</text>
<text x="127.6" y="198.7" transform="rotate(-90 127.6 198.7)">7</text>
<text x="130.2" y="198.7" transform="rotate(-90 130.2 198.7)">6</text>
<text x="132.7" y="198.7" transform="rotate(-90 132.7 198.7)">5</text>
<text x="135.3" y="198.7" transform="rotate(-90 135.3 198.7)">4</text>
<text x="137.8" y="198.7" transform="rotate(-90 137.8 198.7)">3</text>
<text x="140.3" y="198.7" transform="rotate(-90 140.3 198.7)">2</text>
<text x="142.9" y="198.7" transform="rotate(-90 142.9 198.7)">1</text>
<text x="147.9" y="198.7" transform="rotate(-90 147.9 198.7)">10</text>
<text x="150.5" y="198.7" transform="rotate(-90 150.5 198.7)">9</text>
<text x="153" y="198.7" transform="rotate(-90 153 198.7)">8</text>
<text x="155.5" y="198.7" transform="rotate(-90 155.5 198.7)">7</text>
<text x="158.1" y="198.7" transform="rotate(-90 158.1 198.7)">6</text>
<text x="160.6" y="198.7" transform="rotate(-90 160.6 198.7)">5</text>
<text x="163.2" y="198.7" transform="rotate(-90 163.2 198.7)">4</text>
<text x="165.7" y="198.7" transform="rotate(-90 165.7 198.7)">3</text>
<text x="168.2" y="198.7" transform="rotate(-90 168.2 198.7)">2</text>
<text x="170.8" y="198.7" transform="rotate(-90 170.8 198.7)">1</text>
</g>
<g font-size="1.8" fill="#800000">
<text x="41.3" y="135.6" transform="rotate(-180 41.3 135.6)">+</text>
<text x="41.3" y="206.7" transform="rotate(-180 41.3 206.7)">+</text>
</g>
</svg>
